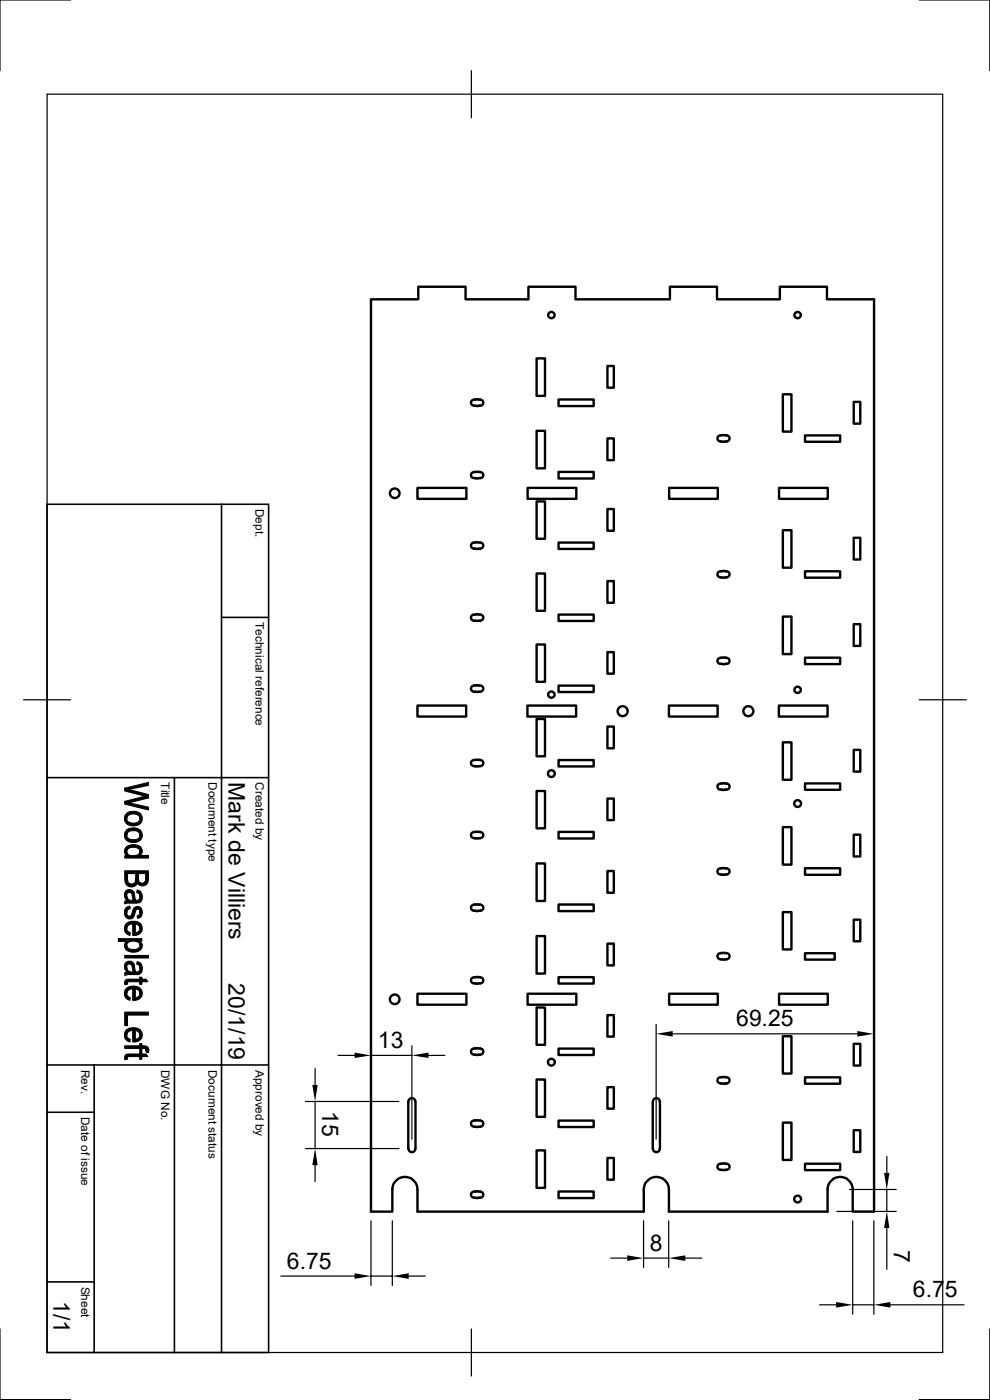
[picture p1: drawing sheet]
<svg xmlns="http://www.w3.org/2000/svg" width="210mm" height="297mm" viewBox="0 0 210 297" stroke-linecap="round" stroke-linejoin="round" font-family="sans-serif">
<g fill="none" stroke="#000" stroke-width=".51">
<path d="M78.7 63.5h10v-2.7h10.1v2.7h13.3v-2.7h10v2.7h20v-2.7h10v2.7h13.3v-2.7h10v2.7h10v193.5h-4.5v-4.7a2.67 2.67 0 0 0-2.7-2.6 2.67 2.67 0 0 0-2.6 2.6v4.7h-33.7v-4.7a2.67 2.67 0 0 0-2.7-2.6 2.67 2.67 0 0 0-2.6 2.6v4.7h-48v-4.7a2.67 2.67 0 0 0-2.7-2.6 2.67 2.67 0 0 0-2.7 2.6v4.7h-4.5zM113.8 76h1.8v8h-1.8zM128.9 77.6h1.3v4.7h-1.3zM100.5 84.8h.4M100.9 84.8h.6M101.5 84.8h.4M101.9 84.8a.68 .68 0 0 1 .6 .9 .68 .68 0 0 1-1 .4h-.1a1.53 1.53 0 0 1-1.5-.5l.1-.6 .5-.2M113.8 91.4h1.8v8h-1.8zM118.5 84.8h7.4v1.3h-7.4zM128.9 93h1.3v4.6h-1.3zM152.8 92.4a.69 .69 0 0 0-.6 .8 .69 .69 0 0 0 1 .5M152.8 92.3h.4"/>
<path d="M153.2 92.4h.6M153.8 92.3h.3M154.1 92.4a.69 .69 0 0 1 .7 .8 .69 .69 0 0 1-1 .5l-.6-.1M166.1 83.7h1.8v7.9h-1.8zM170.8 92.4h7.4v1.3h-7.4zM181.1 85.3h1.4v4.6h-1.4zM88.6 103.5h10.3v2.3h-10.3zM100.5 116.4h.4M100.5 100.1h.4M100.5 100.2a.68 .68 0 0 0-.6 .8 .68 .68 0 0 0 1 .4l.1 .1a1.53 1.53 0 0 0 1.5-.5l-.1-.6-.5-.2M100.9 116.4h.6M100.9 100.2h.6"/>
<path d="M101.5 116.4h.4M101.5 100.1h.4M101.9 116.4a.68 .68 0 0 0 .6-.9 .68 .68 0 0 0-1-.4l-.1-.1a1.53 1.53 0 0 0-1.5 .5l.1 .6 .5 .3M111.9 103.5h10.4v2.3h-10.4zM113.8 106.4h1.8v7.9h-1.8zM118.5 115.1h7.4v1.4h-7.4zM118.5 100.1h7.4v1.4h-7.4zM128.9 108h1.3v4.6h-1.3zM141.9 103.5h10.4v2.3h-10.4zM165.3 103.5h10.3v2.3h-10.3zM166.1 112.5h1.8v7.9h-1.8zM181.1 114.1h1.4v4.6h-1.4z"/>
<path d="M100.5 131.7h.4M100.5 131.7a.68 .68 0 0 1-.6-.9 .68 .68 0 0 1 1-.4l.1-.1a1.53 1.53 0 0 1 1.5 .5l-.1 .6-.5 .3M100.9 131.7h.6M101.5 131.7h.4M113.8 136.7h1.8v8h-1.8zM113.8 121.7h1.8v7.9h-1.8zM118.5 130.4h7.4v1.3h-7.4zM128.9 123.3h1.3v4.6h-1.3zM128.9 138.3h1.3v4.6h-1.3zM152.8 139.6a.67 .67 0 0 0-.6 .8 .67 .67 0 0 0 1 .4M152.8 122.5h.4M152.8 139.5h.4"/>
<path d="M153.2 121.2a.67 .67 0 0 0-1 .4 .67 .67 0 0 0 .6 .9M153.2 122.5h.6M153.2 121.2l.1-.1a1.28 1.28 0 0 1 1.5 .7l-.3 .5-.4 .2M153.2 139.6h.6M153.8 122.5h.3M153.8 139.5h.3M154.1 139.6a.67 .67 0 0 1 .6 .8 .67 .67 0 0 1-.9 .4h-.6M166.1 130.8h1.8v8h-1.8zM170.8 139.5h7.4v1.4h-7.4zM170.8 121.2h7.4v1.4h-7.4zM181.1 132.4h1.4v4.6h-1.4zM88.6 149.7h10.3v2.3h-10.3z"/>
<path d="M100.5 145.4h.4M100.9 145.5h.6M101.5 145.4h.4M101.9 145.5a.64 .64 0 0 1 .6 .6 .64 .64 0 0 1-.6 .6h-1a.68 .68 0 0 1-.9-.4 .68 .68 0 0 1 .5-.8M111.9 149.7h10.3v2.3h-10.3zM113.8 152.5h1.8v7.9h-1.8zM118.5 145.5h7.4v1.3h-7.4zM128.9 154.1h1.3v4.6h-1.3zM141.9 149.7h10.3v2.3h-10.3zM165.2 149.7h10.4v2.3h-10.4zM166.1 157.5h1.8v7.9h-1.8zM181.1 159.1h1.4v4.6h-1.4z"/>
<path d="M100.5 176.5h.4M100.5 162.6h.4M100.9 176.5h.6M100.9 162.5h.6M101.5 176.5h.4M101.5 162.6h.4M101.9 176.5a.64 .64 0 0 1 .6 .7 .64 .64 0 0 1-.6 .6h-1a.68 .68 0 0 1-.9-.4 .68 .68 0 0 1 .5-.9M101.9 162.5a.68 .68 0 0 0 .6-.9 .68 .68 0 0 0-1-.4h-.6a.68 .68 0 0 0-.9 .4 .68 .68 0 0 0 .5 .9M113.8 167.8h1.8v7.9h-1.8zM118.5 176.5h7.4v1.4h-7.4zM118.5 161.2h7.4v1.4h-7.4zM128.9 169.4h1.3v4.6h-1.3z"/>
<path d="M152.8 166.2a.67 .67 0 0 0-.6 .9 .67 .67 0 0 0 1 .4M152.8 166.2h.4M153.2 166.2h.6M153.8 166.2h.3M154.1 166.2a.67 .67 0 0 1 .6 .9 .67 .67 0 0 1-.9 .4h-.6M166.1 175.5h1.8v7.9h-1.8zM170.8 166.2h7.4v1.4h-7.4zM181.1 177.1h1.4v4.6h-1.4zM100.5 191.9h.4M100.9 191.9h.6M101.5 191.9h.4M101.9 191.9a.68 .68 0 0 1 .6 .9 .68 .68 0 0 1-1 .4l-.1 .1a1.53 1.53 0 0 1-1.5-.5l.1-.6 .5-.3"/>
<path d="M113.8 183.2h1.8v7.9h-1.8zM113.8 198.6h1.8v7.9h-1.8zM118.5 191.9h7.4v1.4h-7.4zM128.9 184.8h1.3v4.6h-1.3zM152.8 184.2a.64 .64 0 0 0-.6 .7 .64 .64 0 0 0 .6 .6M152.8 184.2h.4M152.8 185.5h.4M153.2 185.5h.6M153.2 184.2h.6M153.8 184.2h.3M153.8 185.5h.3M154.1 184.2a.64 .64 0 0 1 .7 .7 .64 .64 0 0 1-.7 .6"/>
<path d="M166.1 193.5h1.8v7.9h-1.8zM170.8 184.2h7.4v1.4h-7.4zM181.1 195.1h1.4v4.6h-1.4zM88.6 210.8h10.3v2.3h-10.3zM100.5 207.3h.4M100.9 207.3h.6M101.5 207.3h.4M101.9 207.3a.68 .68 0 0 1 .6 .9 .68 .68 0 0 1-1 .4l-.1 .1a1.53 1.53 0 0 1-1.5-.5l.1-.6 .5-.3M111.9 210.8h10.4v2.3h-10.4zM113.8 213.7h1.8v8h-1.8zM118.5 207.3h7.4v1.4h-7.4zM128.9 215.3h1.3v4.6h-1.3z"/>
<path d="M128.9 200.2h1.3v4.6h-1.3zM141.9 210.8h10.4v2.3h-10.4zM152.8 202.2a.64 .64 0 0 0-.6 .7 .64 .64 0 0 0 .6 .6M152.8 202.2h.4M152.8 203.5h.4M153.2 202.2h.6M153.2 203.5h.6M153.8 202.2h.3M153.8 203.5h.3M154.1 202.2a.64 .64 0 0 1 .7 .7 .64 .64 0 0 1-.7 .6M165.3 210.8h10.3v2.3h-10.3zM166.1 219.8h1.8v8h-1.8z"/>
<path d="M170.8 202.2h6.3v1.4h-6.3zM86.6 233.7v10M86.7 233.7a.72 .72 0 0 1 .7-.7 .72 .72 0 0 1 .7 .7M88.1 233.7v10M100.5 237.7h.4M100.5 239.1h.4M100.5 222.4h.4M100.5 237.7a.64 .64 0 0 0-.6 .7 .64 .64 0 0 0 .6 .6M100.9 237.7h.6M100.9 239h.6M100.9 222.5h.6M101.5 237.7h.4"/>
<path d="M101.5 239.1h.4M101.5 222.4h.4M101.9 237.7a.64 .64 0 0 1 .6 .7 .64 .64 0 0 1-.6 .6M101.9 222.5a.64 .64 0 0 1 .6 .6 .64 .64 0 0 1-.6 .6h-1a.68 .68 0 0 1-.9-.4 .68 .68 0 0 1 .5-.8M113.8 229h1.8v7.9h-1.8zM118.5 237.7h7.4v1.4h-7.4zM118.5 222.5h7.4v1.3h-7.4zM128.9 230.6h1.3v4.6h-1.3zM138.5 233.7v10M138.5 233.7a.72 .72 0 0 1 .7-.7 .72 .72 0 0 1 .8 .7M140 233.7v10M152.8 228.6a.69 .69 0 0 0-.6 .8 .69 .69 0 0 0 1 .5"/>
<path d="M152.8 228.5h.4M153.2 228.6h.6M153.8 228.5h.3M154.1 228.6a.67 .67 0 0 1 .6 .8 .67 .67 0 0 1-.9 .4h-.6M166.1 238.2h1.8v7.9h-1.8zM170.8 228.6h7.4v1.3h-7.4zM181.1 239.8h1.4v4.6h-1.4zM181.1 221.4h1.4v4.7h-1.4zM86.7 243.7a.72 .72 0 0 0 .7 .7 .72 .72 0 0 0 .7-.7M100.5 252.8h.4M100.9 252.8h.6M101.5 252.8h.4"/>
<path d="M101.9 252.8a.68 .68 0 0 1 .6 .9 .68 .68 0 0 1-1 .4l-.1 .1a1.53 1.53 0 0 1-1.5-.5l.1-.6 .5-.3M113.8 244.1h1.8v7.9h-1.8zM118.5 252.8h7.4v1.4h-7.4zM128.9 245.7h1.3v4.6h-1.3zM138.5 243.7a.72 .72 0 0 0 .7 .7 .72 .72 0 0 0 .8-.7M152.8 248.2h.4M153.2 246.9a.67 .67 0 0 0-1 .4 .67 .67 0 0 0 .6 .9M153.2 246.9l.1-.1a1.28 1.28 0 0 1 1.5 .7l-.3 .5-.4 .2M153.2 248.2h.6M153.8 248.2h.3M170.8 246.9h7.4v1.3h-7.4z"/>
<circle cx="117" cy="66.8" r=".68"/>
<circle cx="169.2" cy="66.8" r=".68"/>
<circle cx="83.7" cy="104.6" r="1.02"/>
<circle cx="117" cy="147.4" r=".68"/>
<circle cx="132.1" cy="150.9" r="1.06"/>
<circle cx="158.8" cy="150.9" r="1.06"/>
<circle cx="169.2" cy="146.3" r=".68"/>
<circle cx="117" cy="164.1" r=".73"/>
<circle cx="169.2" cy="170.5" r=".73"/>
<circle cx="83.7" cy="212" r="1.02"/>
<circle cx="117" cy="225.3" r=".73"/>
<circle cx="169.2" cy="254.4" r=".73"/>
</g>
<g fill="none" stroke="#000" stroke-width=".25">
<path d="M10 20h190v266.9h-190zM15 0h-15v15M100 15v10M195 0h15v15M5 148.5h10M195 148.5h10M139.2 217.3v24.4M142.7 219.3h39.2M185.4 217.3v37.7M64.8 233.7h19.8M66.8 226.7v3.5M66.8 233.7v10"/>
<path d="M71.7 223.9h3.5M78.7 224.9v1M78.7 223.9h8.7M87.4 221.9v19.8M90.9 223.9h3.5M64.8 243.7h19.8M66.8 247.2v3.5M78.7 259v13.7M83.2 259v13.7M136.5 259v9.9M141.9 259v9.9M177.5 257h12.6"/>
<path d="M180.2 252.3h9.9M180.9 259v19.8M185.4 259v19.8M188.1 245.4v3.4M188.1 252.3v4.7M59.6 270.7h15.6M78.7 270.7h4.5M86.7 270.7h3.5M129.5 266.9h3.6M136.5 266.9h5.4M145.4 266.9h3.5M173.9 276.8h3.5"/>
<path d="M180.9 276.8h4.5M188.1 260.5v8.8M188.9 276.8h15.6M0 281.9v15h15M100 281.9v10M210 281.9v15h-15"/>
</g>
<path d="M10 107h47v179.9h-47zM47 107v179.9M47 131h10M10 165h47M37 165v121.9M10 236h10M10 225.9h47M20 225.9v61M10 271.9h10" fill="none" stroke="#000" stroke-width=".34"/>
<g fill="#000" stroke="#000" stroke-width=".21">
<path d="M26.9 172.6a2.62 2.62 0 0 1 2.8-.1v1.2a1.54 1.54 0 0 0-2.6-.6l-.2 .6z" fill-rule="evenodd"/>
<path d="M26.9 176.1a2.51 2.51 0 0 1 2.8 0v1.1a1.3 1.3 0 0 0-1.9-.9l-.7 .3-.2 .6z" fill-rule="evenodd"/>
<path d="M26.8 172.6h.1v1.1a1.57 1.57 0 0 0 2.7 .4l.1-1.6a1.6 1.6 0 0 1 .2 2 1.6 1.6 0 0 1-1.9 .7 1.51 1.51 0 0 1-1.5-.9 1.51 1.51 0 0 1 .3-1.7z" fill-rule="evenodd"/>
<path d="M26.9 176.1v1.1a1.53 1.53 0 0 0 2.2 .8l.6-.6v-1.3a1.57 1.57 0 0 1 .3 1.9 1.57 1.57 0 0 1-1.8 .7 1.55 1.55 0 0 1-1.7-.8 1.55 1.55 0 0 1 .4-1.8z" fill-rule="evenodd"/>
<path d="M26.5 167.2l5-1.2v.6l-4.1 .9z" fill-rule="evenodd"/>
<path d="M26.5 167.2l5 1.4v.7l-.8-.4-4.2-1.1z" fill-rule="evenodd"/>
<path d="M26.5 170l4.4-1.1 .6 .4-4.3 1z" fill-rule="evenodd"/>
<path d="M26.5 170l.7 .3 4.3 .9v.6l-5-1.2z" fill-rule="evenodd"/>
<path d="M26.9 179.6v1.9a1.18 1.18 0 0 1 0-1.9z" fill-rule="evenodd"/>
<path d="M26.9 190v1.1z" fill-rule="evenodd"/>
<path d="M26.9 192.5l.7-.3v.6h-.2a.77 .77 0 0 0-.5 .8z" fill-rule="evenodd"/>
<path d="M26.8 195.9l.1 1.4 .4 .4 .3 .2v.6a1.55 1.55 0 0 1-.8-2.6z" fill-rule="evenodd"/>
<path d="M26.7 189a1.1 1.1 0 0 1 1.7 .2l-.1 1.8-.2-.8a.62 .62 0 0 0-.5-.9 .62 .62 0 0 0-.7 .7l-.1 1a1.58 1.58 0 0 1-.1-2z" fill-rule="evenodd"/>
<path d="M27.1 185.3v1.2a.89 .89 0 0 0 .9 1 .89 .89 0 0 0 .8-1.1l-.1 1.6-.6 .2-.8-.2-.3-.1z" fill-rule="evenodd"/>
<path d="M29.1 188.8l.6 .3v1.1a.81 .81 0 0 0-.7-.8z" fill-rule="evenodd"/>
<path d="M26.9 195.9a2.52 2.52 0 0 1 2.8 0v1.1l-.2-.5-.3-.3-.6-.2v2.5h-.4v-2.5l-1 .3-.3 .7z" fill-rule="evenodd"/>
<path d="M26.7 192.7l.2-.2v1.1a.6 .6 0 0 0 .6 .8 .6 .6 0 0 0 .5-.8 1.15 1.15 0 0 1 1.6-1.2l.1 .1v1.1a.5 .5 0 0 0-.4-.7 .5 .5 0 0 0-.6 .5v.2a1.15 1.15 0 0 1-1.7 1.2 1.59 1.59 0 0 1-.3-2.1z" fill-rule="evenodd"/>
<path d="M29.6 199.6l.2 .1-.1 .9z" fill-rule="evenodd"/>
<path d="M25.1 199.1h5v.5h-.5v.6a1.72 1.72 0 0 0-2.7 .1l-.1 1.2v-1.8h-1.7z" fill-rule="evenodd"/>
<path d="M26.9 179.6a2.2 2.2 0 0 1 3.2 .6l.1 .5-.5 .8v-.9a1.59 1.59 0 0 0-2.4-.6l-.4 .6z" fill-rule="evenodd"/>
<path d="M26.9 190.4l.5 .5 .9 .1 .1-1.8 .2 1.1a.56 .56 0 0 0 .6 .7 .56 .56 0 0 0 .5-.7v-1.2a1.54 1.54 0 0 1-.3 2.5h-2.5l-.4 .2v-.6l.4-.1z" fill-rule="evenodd"/>
<path d="M29.7 192.5a1.33 1.33 0 0 1 .5 1.3 1.33 1.33 0 0 1-1 1l-.1-.5 .4-.2 .2-.3z" fill-rule="evenodd"/>
<path d="M28.6 196v1.9h.2l.5-.2 .3-.3 .1-1.5a1.47 1.47 0 0 1 .4 1.6 1.47 1.47 0 0 1-1.5 1z" fill-rule="evenodd"/>
<path d="M29.4 185.3v1a.82 .82 0 0 0 .8 1.1 .82 .82 0 0 0 .7-1.2v1.5l-.7 .3-.6-.2-.3-.3z" fill-rule="evenodd"/>
<path d="M26.9 180.9a1.81 1.81 0 0 0 2.4 .4l.4-.7v.9h1.8v.5h-5v-.5h.4z" fill-rule="evenodd"/>
<path d="M26.5 184.7h5v1.9l-.2 .8-.4 .3v-2.4h-1.5l-.1 2.2-.2-.2-.3 .5v-2.5h-1.7l-.1 2.6-.5-.9z" fill-rule="evenodd"/>
<path d="M26.5 202.7h5v.5h-5z" fill-rule="evenodd"/>
<path d="M26.7 199.9l.1-.2v1.8a1.24 1.24 0 0 1-.1-1.6z" fill-rule="evenodd"/>
<path d="M26.9 205.1v1.1z" fill-rule="evenodd"/>
<path d="M26.7 207.9l.3-.1v1l-.5 .1v-.7z" fill-rule="evenodd"/>
<path d="M26.8 209.7l.1 1.3 .4 .5 .3 .1v.6a1.5 1.5 0 0 1-.8-2.5z" fill-rule="evenodd"/>
<path d="M26.7 204.2a1.1 1.1 0 0 1 1.7 .2l-.1 1.8-.2-.8a.62 .62 0 0 0-.5-.9 .62 .62 0 0 0-.7 .6l-.1 1a1.49 1.49 0 0 1-.1-1.9z" fill-rule="evenodd"/>
<path d="M29.1 204l.6 .3v1.1a.74 .74 0 0 0-.7-.8z" fill-rule="evenodd"/>
<path d="M26.9 209.6a2.52 2.52 0 0 1 2.8 0v1.1l-.4-.7-.7-.2v2.4l-.3 .1-.1-.1v-2.4l-.9 .3-.4 .7z" fill-rule="evenodd"/>
<path d="M26.9 218.4a2.52 2.52 0 0 1 2.8 0v1.2l-.2-.6-.9-.3v2.4h-.4v-2.5l-1 .3-.3 .7z" fill-rule="evenodd"/>
<path d="M26.9 200.5a1.58 1.58 0 0 0 2.3 .8l.4-.4 .2-1.2a1.38 1.38 0 0 1 .2 1.6 1.38 1.38 0 0 1-1.5 .7l-1.2-.2-.5-.3z" fill-rule="evenodd"/>
<path d="M26.9 205.5l.4 .5 1 .2 .1-1.8 .2 1.1a.54 .54 0 0 0 .5 .7 .54 .54 0 0 0 .6-.6v-1.3a1.41 1.41 0 0 1 .5 1.4 1.41 1.41 0 0 1-1 1.1h-2l-.7 .1v-.5l.4-.2z" fill-rule="evenodd"/>
<path d="M28.6 209.8v1.9l.6-.2 .4-.3 .1-1.6a1.47 1.47 0 0 1 .4 1.7 1.47 1.47 0 0 1-1.5 .9z" fill-rule="evenodd"/>
<path d="M28.6 218.7v1.8h.2l.5-.2 .3-.3 .1-1.6a1.5 1.5 0 0 1 .4 1.7 1.5 1.5 0 0 1-1.5 1z" fill-rule="evenodd"/>
<path d="M27 207.8l2.6-.1v-.4h.5v.4h.9l.4 .6h-1.3v.5h-.5v-.5h-2.3l-.2 .1-.1 .2z" fill-rule="evenodd"/>
<path d="M26.5 214.7h5v.6h-4.4v2.3h-.6z" fill-rule="evenodd"/>
<path d="M26.5 223.9l.5-.3v1.1l-.5 .1z" fill-rule="evenodd"/>
<path d="M26.9 218.4v1.4l.4 .5 .3 .2v.6a1.54 1.54 0 0 1-.7-2.7z" fill-rule="evenodd"/>
<path d="M26.5 221.9h3.1v-.5h.5v.5l.9 .1v.9a.45 .45 0 0 0-.6-.5h-.3v.7h-.5v-.7h-3.1z" fill-rule="evenodd"/>
<path d="M27 223.6h2.6v-.4h.5v.4h.9l.4 .6h-1.3v.5h-.5v-.5h-2.3l-.2 .1-.1 .2z" fill-rule="evenodd"/>
<path d="M31 222l.5 .4v.9l-.5-.1z" fill-rule="evenodd"/>
</g>
<g fill="#000">
<path d="M139.2 219.3l3.5-.6v1.2zM181.9 218.7l3.5 .6-3.5 .6zM66.3 230.2h1.1l-.6 3.5zM75.2 223.3l3.5 .6-3.5 .6zM87.4 223.9l3.5-.6v1.2zM66.8 243.7l.6 3.5h-1.1zM187.5 248.8h1.2l-.6 3.5zM75.2 270.1l3.5 .6-3.5 .6zM83.2 270.7l3.5-.6v1.2zM133.1 266.3l3.4 .6-3.4 .6zM141.9 266.9l3.5-.6v1.2zM177.4 276.2l3.5 .6-3.5 .6z"/>
<path d="M188.1 257l.6 3.5h-1.2zM185.4 276.8l3.5-.6v1.2z"/>
</g>
<g font-size="4.9">
<text x="48.5" y="165.9" transform="rotate(90 48.5 165.9)">Mark de Villiers</text>
<text x="48.5" y="208.6" transform="rotate(90 48.5 208.6)">20/1/19</text>
<text x="156.2" y="217.8">69.25</text>
<text x="80.2" y="222.3">13</text>
<text x="68.4" y="235.8" transform="rotate(90 68.4 235.8)">15</text>
<text x="60.9" y="269.2">6.75</text>
<text x="137.9" y="265.3">8</text>
<text x="189.6" y="265.3" transform="rotate(90 189.6 265.3)">7</text>
<text x="193.7" y="275.2">6.75</text>
<text x="11.3" y="276.1" transform="rotate(90 11.3 276.1)">1/1</text>
</g>
<g font-size="2.5">
<text x="54.2" y="108" transform="rotate(90 54.2 108)">Dept.</text>
<text x="54.2" y="132" transform="rotate(90 54.2 132)">Technical reference</text>
<text x="34.2" y="165.9" transform="rotate(90 34.2 165.9)">Title</text>
<text x="44.2" y="165.9" transform="rotate(90 44.2 165.9)">Document type</text>
<text x="54.2" y="165.9" transform="rotate(90 54.2 165.9)">Created by</text>
<text x="17.2" y="227" transform="rotate(90 17.2 227)">Rev.</text>
<text x="34.2" y="226.9" transform="rotate(90 34.2 226.9)">DWG No.</text>
<text x="44.2" y="226.9" transform="rotate(90 44.2 226.9)">Document status</text>
<text x="54.2" y="226.9" transform="rotate(90 54.2 226.9)">Approved by</text>
<text x="17.2" y="236.9" transform="rotate(90 17.2 236.9)">Date of issue</text>
<text x="17.2" y="272.9" transform="rotate(90 17.2 272.9)">Sheet</text>
</g>
</svg>
